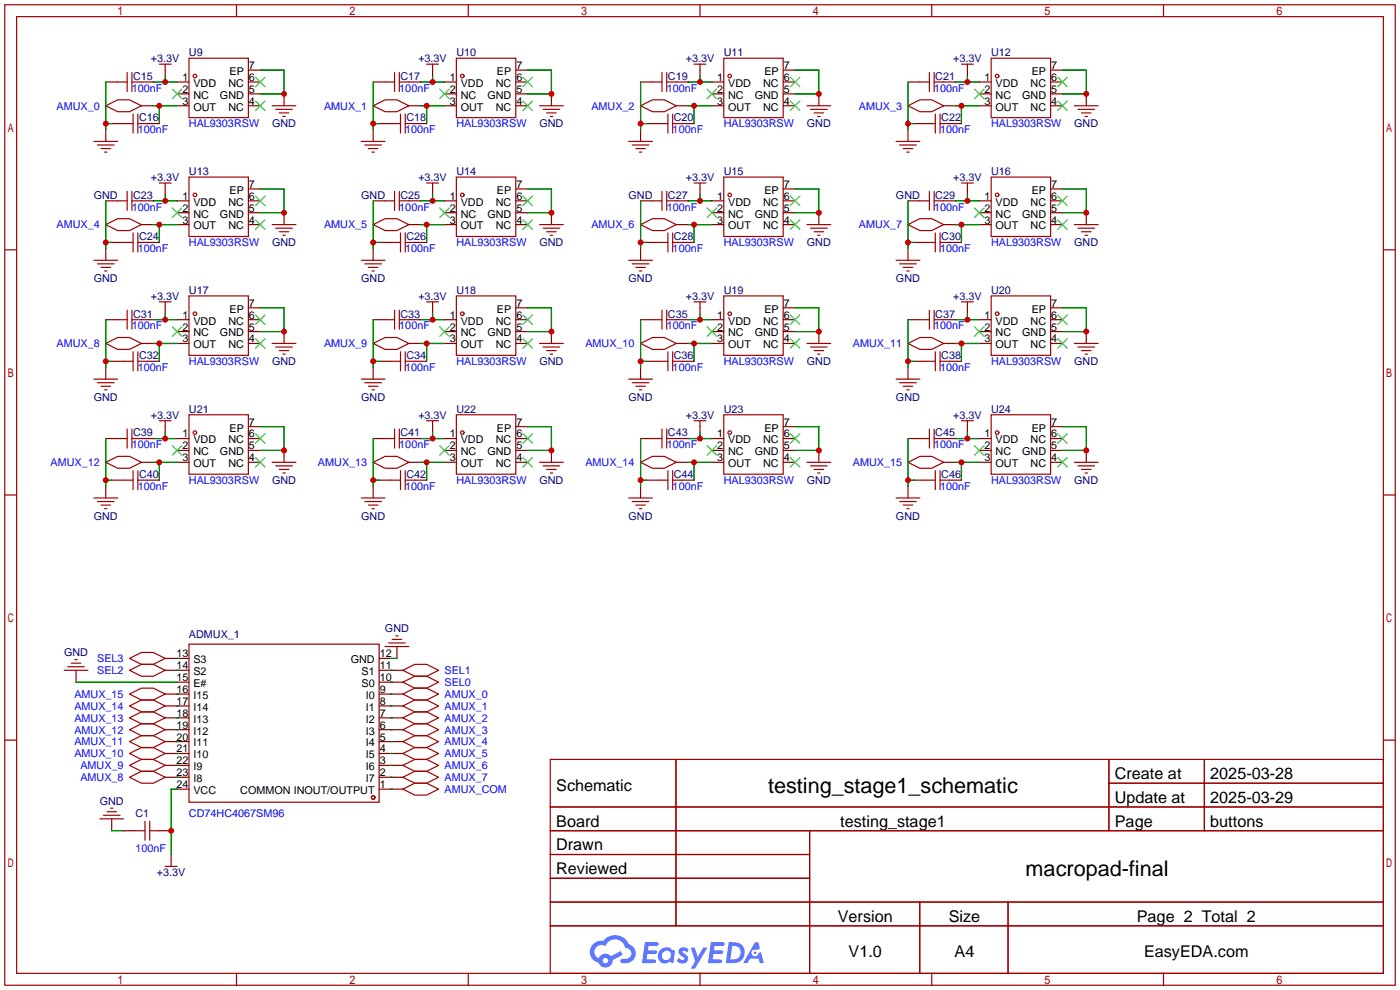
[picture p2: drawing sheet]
<svg xmlns="http://www.w3.org/2000/svg" width="299mm" height="212mm" viewBox="0 0 299 212" stroke-linecap="round" stroke-linejoin="round" font-family="sans-serif">
<g fill="none" stroke="#a10000" stroke-width=".25">
<path d="M1 1h297.2v209.6h-297.2zM3.6 3.6h292.1v204.4h-292.1zM50.5 1v2.6M100.1 1v2.6M149.6 1v2.6M199.1 1v2.6M248.7 1v2.6M1 53.4h2.6M295.7 53.4h2.5M1 105.8h2.6M295.7 105.8h2.5M1 158.2h2.6"/>
<path d="M295.7 158.2h2.5M117.6 162.3h178.1v45.7h-178.1zM117.6 172.5h178.1M117.6 177.5h178.1M144.5 162.3v35.6M173 177.5v30.5M237 162.3v15.2M237 167.4h58.7M257.4 162.3v15.2M117.6 182.6h55.4M117.6 192.8h178.1M117.6 187.7h55.4"/>
<path d="M117.6 197.9h178.1M196.6 192.8v15.2M215.4 192.8v15.2M50.5 208v2.6M100.1 208v2.6M149.6 208v2.6M199.1 208v2.6M248.7 208v2.6"/>
</g>
<g fill="#5487ff">
<path d="M145.3 202.7a1.3 1.3 0 0 1 1.9 .3l-.4 .6a.54 .54 0 0 0-.9-.2l.1 .2a1.34 1.34 0 0 1 .9 1.8 1.47 1.47 0 0 1-2.3-.1l.5-.6 .8 .5a.31 .31 0 0 0 .4-.3 .31 .31 0 0 0-.3-.4 1.12 1.12 0 0 1-.7-1.8z"/>
<path d="M147.6 202.5h.9l.6 2 1.2-2h.9l-2.7 4.6h-.9l1-1.7z"/>
<path d="M137.8 201.4h1.7a1.31 1.31 0 0 1 1.2 .2 .4 .4 0 0 1-.3 .5l-1.8 .1-.1 .9h1.6a.4 .4 0 0 1 .4 .4 .4 .4 0 0 1-.5 .4h-1.6l-.2 1.2h1.4a.46 .46 0 0 1 .5 0 .46 .46 0 0 1 .1 .5l-.4 .2h-2.6z"/>
<path d="M151.9 201.4h1.7a1.32 1.32 0 0 1 1.2 .2 .39 .39 0 0 1-.3 .5l-1.8 .1-.1 .9h1.6a.4 .4 0 0 1 .4 .4 .4 .4 0 0 1-.4 .4h-1.7l-.2 1.2h1.4a.46 .46 0 0 1 .5 0 .46 .46 0 0 1 .1 .5l-.4 .2h-2.6z"/>
<path d="M161.3 201.4h.8l.3 1.3-.6 .4a.75 .75 0 0 0-1.1 .3 .75 .75 0 0 0 .5 1 .75 .75 0 0 0 .9-.7l.5-.2 .6 2.3h-.8l-.3-.9h-1.8l-.5 .9h-1z"/>
<path d="M155.7 201.4l-.6 4.4h1.5a2.27 2.27 0 0 0 2.6-2.2 2.27 2.27 0 0 0-2.7-2.2zM156.5 202.1a1.5 1.5 0 0 1 1.8 1.6 1.5 1.5 0 0 1-1.9 1.4h-.3z"/>
<path d="M141.2 203a1.6 1.6 0 0 0-.3 2.3 1.6 1.6 0 0 0 2.3 .2l.7 .3 .3-2.4-.1-.3-.5-.1a1.58 1.58 0 0 0-2.4 0zM141.8 203.5a.98 .98 0 0 1 1.6 .4 .98 .98 0 0 1-1.1 1.3 .94 .94 0 0 1-.9-.7 .94 .94 0 0 1 .4-1z"/>
<path d="M126.8 201.8a2.37 2.37 0 0 0 1.1 4 1.54 1.54 0 0 0 1.8 1 1.54 1.54 0 0 0 1.2-1.6l2.2-1.1-.5-.8-2 1a1.57 1.57 0 0 0-2.7 .5 1.5 1.5 0 0 1-.7-2.1 1.5 1.5 0 0 1 2.2-.5 2.23 2.23 0 0 1 2.3-1.4 2.23 2.23 0 0 1 2 1.8 1.16 1.16 0 0 1 1.2 1.1 1.16 1.16 0 0 1-1.1 1.2h-.7a.47 .47 0 0 0-.5 .4 .47 .47 0 0 0 .4 .5 2.17 2.17 0 0 0 2.5-.9 2.17 2.17 0 0 0-.3-2.7l-.8-.4a3.2 3.2 0 0 0-5.5-.7l-1.1 .1zM128.8 205.3a.6 .6 0 0 1 1.2 0 .6 .6 0 0 1-1.2 0z"/>
<circle cx="161.4" cy="203.6" r=".28"/>
</g>
<g fill="none" stroke="#870000" stroke-width=".25">
<path d="M22.6 17.5h2.5M30.2 17.5h2.6M35.3 15v1.3M37.8 17.5h2.6M53.1 17.5h2.5M53.1 15h2.5M79.8 17.5h2.5M87.4 17.5h2.5M92.5 15v1.3M95 17.5h2.5M110.2 17.5h2.6M110.2 15h2.6"/>
<path d="M136.9 17.5h2.5M144.5 17.5h2.6M149.6 15v1.3M152.1 17.5h2.6M167.4 17.5h2.5M167.4 15h2.5M194.1 17.5h2.5M201.7 17.5h2.5M206.8 15v1.3M209.3 17.5h2.5M224.5 17.5h2.6M224.5 15h2.6"/>
<path d="M22.6 27.7v2.5M23.9 26.4h2.5M30.2 22.6h2.6M31.5 26.4h2.5M37.8 22.6h2.6M37.8 20.1h2.6M53.1 22.6h2.5M53.1 20.1h2.5M60.7 20.1v2.5M79.8 27.7v2.5M81 26.4h2.6M87.4 22.6h2.5"/>
<path d="M88.6 26.4h2.6M95 22.6h2.5M95 20.1h2.5M110.2 22.6h2.6M110.2 20.1h2.6M117.9 20.1v2.5M136.9 27.7v2.5M138.2 26.4h2.5M144.5 22.6h2.6M145.8 26.4h2.5M152.1 22.6h2.6M152.1 20.1h2.6"/>
<path d="M167.4 22.6h2.5M167.4 20.1h2.5M175 20.1v2.5M194.1 27.7v2.5M195.3 26.4h2.6M201.7 22.6h2.5M202.9 26.4h2.6M209.3 22.6h2.5M209.3 20.1h2.5M224.5 22.6h2.6M224.5 20.1h2.6M232.2 20.1v2.5"/>
<path d="M22.6 42.9h2.5M22.6 53.1v2.5M23.9 51.8h2.5M30.2 48h2.6M30.2 42.9h2.6M31.5 51.8h2.5M35.3 40.4v1.3M37.8 48h2.6M37.8 42.9h2.6M37.8 45.5h2.6M53.1 48h2.5M53.1 42.9h2.5"/>
<path d="M53.1 45.5h2.5M53.1 40.4h2.5M60.7 45.5v2.5M79.8 42.9h2.5M79.8 53.1v2.5M81 51.8h2.6M87.4 48h2.5M87.4 42.9h2.5M88.6 51.8h2.6M92.5 40.4v1.3M95 48h2.5M95 42.9h2.5"/>
<path d="M95 45.5h2.5M110.2 48h2.6M110.2 42.9h2.6M110.2 45.5h2.6M110.2 40.4h2.6M117.9 45.5v2.5M136.9 42.9h2.5M136.9 53.1v2.5M138.2 51.8h2.5M144.5 48h2.6M144.5 42.9h2.6M145.8 51.8h2.5"/>
<path d="M149.6 40.4v1.3M152.1 48h2.6M152.1 42.9h2.6M152.1 45.5h2.6M167.4 48h2.5M167.4 42.9h2.5M167.4 45.5h2.5M167.4 40.4h2.5M175 45.5v2.5M194.1 42.9h2.5M194.1 53.1v2.5M195.3 51.8h2.6"/>
<path d="M201.7 48h2.5M201.7 42.9h2.5M202.9 51.8h2.6M206.8 40.4v1.3M209.3 48h2.5M209.3 42.9h2.5M209.3 45.5h2.5M224.5 48h2.6M224.5 42.9h2.6M224.5 45.5h2.6M224.5 40.4h2.6M232.2 45.5v2.5"/>
<path d="M22.6 68.3h2.5M22.6 78.5v2.5M23.9 77.2h2.5M30.2 73.4h2.6M30.2 68.3h2.6M31.5 77.2h2.5M35.3 65.8v1.3M37.8 73.4h2.6M37.8 68.3h2.6M37.8 70.9h2.6M53.1 73.4h2.5M53.1 68.3h2.5"/>
<path d="M53.1 70.9h2.5M53.1 65.8h2.5M60.7 70.9v2.5M79.8 68.3h2.5M79.8 78.5v2.5M81 77.2h2.6M87.4 73.4h2.5M87.4 68.3h2.5M88.6 77.2h2.6M92.5 65.8v1.3M95 73.4h2.5M95 68.3h2.5"/>
<path d="M95 70.9h2.5M110.2 73.4h2.6M110.2 68.3h2.6M110.2 70.9h2.6M110.2 65.8h2.6M117.9 70.9v2.5M136.9 68.3h2.5M136.9 78.5v2.5M138.2 77.2h2.5M144.5 73.4h2.6M144.5 68.3h2.6M145.8 77.2h2.5"/>
<path d="M149.6 65.8v1.3M152.1 73.4h2.6M152.1 68.3h2.6M152.1 70.9h2.6M167.4 73.4h2.5M167.4 68.3h2.5M167.4 70.9h2.5M167.4 65.8h2.5M175 70.9v2.5M194.1 68.3h2.5M194.1 78.5v2.5M195.3 77.2h2.6"/>
<path d="M201.7 73.4h2.5M201.7 68.3h2.5M202.9 77.2h2.6M206.8 65.8v1.3M209.3 73.4h2.5M209.3 68.3h2.5M209.3 70.9h2.5M224.5 73.4h2.6M224.5 68.3h2.6M224.5 70.9h2.6M224.5 65.8h2.6M232.2 70.9v2.5"/>
<path d="M22.6 93.7h2.5M30.2 98.8h2.6M30.2 93.7h2.6M35.3 91.2v1.3M37.8 98.8h2.6M37.8 93.7h2.6M37.8 96.3h2.6M53.1 98.8h2.5M53.1 93.7h2.5M53.1 96.3h2.5M53.1 91.2h2.5M60.7 96.3v2.5"/>
<path d="M79.8 93.7h2.5M87.4 98.8h2.5M87.4 93.7h2.5M92.5 91.2v1.3M95 98.8h2.5M95 93.7h2.5M95 96.3h2.5M110.2 98.8h2.6M110.2 93.7h2.6M110.2 96.3h2.6M110.2 91.2h2.6M117.9 96.3v2.5"/>
<path d="M136.9 93.7h2.5M144.5 98.8h2.6M144.5 93.7h2.6M149.6 91.2v1.3M152.1 98.8h2.6M152.1 93.7h2.6M152.1 96.3h2.6M167.4 98.8h2.5M167.4 93.7h2.5M167.4 96.3h2.5M167.4 91.2h2.5M175 96.3v2.5"/>
<path d="M194.1 93.7h2.5M201.7 98.8h2.5M201.7 93.7h2.5M206.8 91.2v1.3M209.3 98.8h2.5M209.3 93.7h2.5M209.3 96.3h2.5M224.5 98.8h2.6M224.5 93.7h2.6M224.5 96.3h2.6M224.5 91.2h2.6M232.2 96.3v2.5"/>
<path d="M22.6 103.9v2.5M23.9 102.6h2.5M31.5 102.6h2.5M79.8 103.9v2.5M81 102.6h2.6M88.6 102.6h2.6M136.9 103.9v2.5M138.2 102.6h2.5M145.8 102.6h2.5M194.1 103.9v2.5M195.3 102.6h2.6M202.9 102.6h2.6"/>
<path d="M84.8 138.2v2.5M16.3 143.3v2.5M35.3 158.5h5.1M35.3 156h5.1M35.3 153.4h5.1M35.3 150.9h5.1M35.3 148.3h5.1M35.3 143.3h5.1M35.3 140.7h5.1M37.8 145.8h2.6M81 158.5h5.1M81 156h5.1"/>
<path d="M81 153.4h5.1M81 150.9h5.1M81 148.3h5.1M81 145.8h5.1M81 143.3h5.1M81 140.7h2.6M23.9 175v2.5M26.4 177.5h2.6M34 177.5h2.6M35.3 166.1h5.1M35.3 163.6h5.1M35.3 161h5.1"/>
<path d="M37.8 168.7h2.6M81 168.7h5.1M81 166.1h5.1M81 163.6h5.1M81 161h5.1M36.6 182.6v1.3"/>
</g>
<g fill="none" stroke="#a10000" stroke-width=".25">
<path d="M25.1 17.5h2.1M27.2 15.5v4.1M28.2 17.5h2M28.2 15.5v4.1M34 13.7h2.6M35.3 13.7v1.3M40.4 12.4h12.7v12.7h-12.7zM82.3 17.5h2M84.3 15.5v4.1M85.3 17.5h2.1M85.3 15.5v4.1M91.2 13.7h2.5"/>
<path d="M92.5 13.7v1.3M97.5 12.4h12.7v12.7h-12.7zM139.4 17.5h2.1M141.5 15.5v4.1M142.5 17.5h2M142.5 15.5v4.1M148.3 13.7h2.6M149.6 13.7v1.3M154.7 12.4h12.7v12.7h-12.7zM196.6 17.5h2M198.6 15.5v4.1M199.6 17.5h2.1"/>
<path d="M199.6 15.5v4.1M205.5 13.7h2.5M206.8 13.7v1.3M211.8 12.4h12.7v12.7h-12.7zM20.1 30.2h5M20.8 31h3.6M21.6 31.8h2M22.4 32.5h.5M22.6 22.6l2.5-1.3h2.6l2.5 1.3-2.5 1.3h-2.6zM26.4 26.4h2M28.4 24.4v4M29.5 26.4h2"/>
<path d="M29.5 24.4v4M34 39.1h2.6M35.3 39.1v1.3M40.4 37.8h12.7v12.7h-12.7zM58.2 22.6h5M58.9 23.4h3.6M59.7 24.1h2M60.5 24.9h.5M77.2 30.2h5.1M78 31h3.5M78.7 31.8h2.1M79.5 32.5h.5"/>
<path d="M79.8 22.6l2.5-1.3h2.5l2.6 1.3-2.6 1.3h-2.5zM83.6 26.4h2M85.6 24.4v4M86.6 26.4h2M86.6 24.4v4M91.2 39.1h2.5M92.5 39.1v1.3M97.5 37.8h12.7v12.7h-12.7zM115.3 22.6h5.1M116.1 23.4h3.5M116.8 24.1h2.1M117.6 24.9h.5"/>
<path d="M134.4 30.2h5M135.1 31h3.6M135.9 31.8h2M136.7 32.5h.5M136.9 22.6l2.5-1.3h2.6l2.5 1.3-2.5 1.3h-2.6zM140.7 26.4h2M142.7 24.4v4M143.8 26.4h2M143.8 24.4v4M148.3 39.1h2.6M149.6 39.1v1.3M154.7 37.8h12.7v12.7h-12.7z"/>
<path d="M172.5 22.6h5M173.2 23.4h3.6M174 24.1h2M174.8 24.9h.5M191.5 30.2h5.1M192.3 31h3.5M193 31.8h2.1M193.8 32.5h.5M194.1 22.6l2.5-1.3h2.5l2.6 1.3-2.6 1.3h-2.5zM197.9 26.4h2M199.9 24.4v4M200.9 26.4h2"/>
<path d="M200.9 24.4v4M205.5 39.1h2.5M206.8 39.1v1.3M211.8 37.8h12.7v12.7h-12.7zM229.6 22.6h5.1M230.4 23.4h3.5M231.1 24.1h2.1M231.9 24.9h.5M20.1 55.6h5M20.8 56.4h3.6M21.6 57.2h2M22.4 57.9h.5"/>
<path d="M22.6 48l2.5-1.3h2.6l2.5 1.3-2.5 1.3h-2.6zM25.1 42.9h2.1M26.4 51.8h2M27.2 40.9v4.1M28.2 40.9v4.1M28.2 42.9h2M28.4 49.8v4M29.5 49.8v4M29.5 51.8h2M58.2 48h5M58.9 48.8h3.6M59.7 49.5h2"/>
<path d="M60.5 50.3h.5M77.2 55.6h5.1M78 56.4h3.5M78.7 57.2h2.1M79.5 57.9h.5M79.8 48l2.5-1.3h2.5l2.6 1.3-2.6 1.3h-2.5zM82.3 42.9h2M83.6 51.8h2M84.3 40.9v4.1M85.3 40.9v4.1M85.3 42.9h2.1M85.6 49.8v4"/>
<path d="M86.6 49.8v4M86.6 51.8h2M115.3 48h5.1M116.1 48.8h3.5M116.8 49.5h2.1M117.6 50.3h.5M134.4 55.6h5M135.1 56.4h3.6M135.9 57.2h2M136.7 57.9h.5M136.9 48l2.5-1.3h2.6l2.5 1.3-2.5 1.3h-2.6zM139.4 42.9h2.1"/>
<path d="M140.7 51.8h2M141.5 40.9v4.1M142.5 40.9v4.1M142.5 42.9h2M142.7 49.8v4M143.8 49.8v4M143.8 51.8h2M172.5 48h5M173.2 48.8h3.6M174 49.5h2M174.8 50.3h.5M191.5 55.6h5.1"/>
<path d="M192.3 56.4h3.5M193 57.2h2.1M193.8 57.9h.5M194.1 48l2.5-1.3h2.5l2.6 1.3-2.6 1.3h-2.5zM196.6 42.9h2M197.9 51.8h2M198.6 40.9v4.1M199.6 40.9v4.1M199.6 42.9h2.1M199.9 49.8v4M200.9 49.8v4M200.9 51.8h2"/>
<path d="M229.6 48h5.1M230.4 48.8h3.5M231.1 49.5h2.1M231.9 50.3h.5M22.6 73.4l2.5-1.3h2.6l2.5 1.3-2.5 1.3h-2.6zM25.1 68.3h2.1M26.4 77.2h2M27.2 66.3v4.1M28.2 66.3v4.1M28.2 68.3h2M28.4 75.2v4M29.5 75.2v4"/>
<path d="M29.5 77.2h2M34 64.5h2.6M35.3 64.5v1.3M40.4 63.2h12.7v12.7h-12.7zM58.2 73.4h5M58.9 74.2h3.6M59.7 74.9h2M60.5 75.7h.5M79.8 73.4l2.5-1.3h2.5l2.6 1.3-2.6 1.3h-2.5zM82.3 68.3h2M83.6 77.2h2M84.3 66.3v4.1"/>
<path d="M85.3 66.3v4.1M85.3 68.3h2.1M85.6 75.2v4M86.6 75.2v4M86.6 77.2h2M91.2 64.5h2.5M92.5 64.5v1.3M97.5 63.2h12.7v12.7h-12.7zM115.3 73.4h5.1M116.1 74.2h3.5M116.8 74.9h2.1M117.6 75.7h.5"/>
<path d="M136.9 73.4l2.5-1.3h2.6l2.5 1.3-2.5 1.3h-2.6zM139.4 68.3h2.1M140.7 77.2h2M141.5 66.3v4.1M142.5 66.3v4.1M142.5 68.3h2M142.7 75.2v4M143.8 75.2v4M143.8 77.2h2M148.3 64.5h2.6M149.6 64.5v1.3M154.7 63.2h12.7v12.7h-12.7z"/>
<path d="M172.5 73.4h5M173.2 74.2h3.6M174 74.9h2M174.8 75.7h.5M194.1 73.4l2.5-1.3h2.5l2.6 1.3-2.6 1.3h-2.5zM196.6 68.3h2M197.9 77.2h2M198.6 66.3v4.1M199.6 66.3v4.1M199.6 68.3h2.1M199.9 75.2v4M200.9 75.2v4"/>
<path d="M200.9 77.2h2M205.5 64.5h2.5M206.8 64.5v1.3M211.8 63.2h12.7v12.7h-12.7zM229.6 73.4h5.1M230.4 74.2h3.5M231.1 74.9h2.1M231.9 75.7h.5M20.1 81h5M20.8 81.8h3.6M21.6 82.5h2M22.4 83.3h.5"/>
<path d="M22.6 98.8l2.5-1.3h2.6l2.5 1.3-2.5 1.3h-2.6zM25.1 93.7h2.1M27.2 91.7v4.1M28.2 91.7v4.1M28.2 93.7h2M34 89.9h2.6M35.3 89.9v1.3M40.4 88.6h12.7v12.7h-12.7zM58.2 98.8h5M58.9 99.6h3.6M77.2 81h5.1M78 81.8h3.5"/>
<path d="M78.7 82.5h2.1M79.5 83.3h.5M79.8 98.8l2.5-1.3h2.5l2.6 1.3-2.6 1.3h-2.5zM82.3 93.7h2M84.3 91.7v4.1M85.3 91.7v4.1M85.3 93.7h2.1M91.2 89.9h2.5M92.5 89.9v1.3M97.5 88.6h12.7v12.7h-12.7zM115.3 98.8h5.1M116.1 99.6h3.5"/>
<path d="M134.4 81h5M135.1 81.8h3.6M135.9 82.5h2M136.7 83.3h.5M136.9 98.8l2.5-1.3h2.6l2.5 1.3-2.5 1.3h-2.6zM139.4 93.7h2.1M141.5 91.7v4.1M142.5 91.7v4.1M142.5 93.7h2M148.3 89.9h2.6M149.6 89.9v1.3M154.7 88.6h12.7v12.7h-12.7z"/>
<path d="M172.5 98.8h5M173.2 99.6h3.6M191.5 81h5.1M192.3 81.8h3.5M193 82.5h2.1M193.8 83.3h.5M194.1 98.8l2.5-1.3h2.5l2.6 1.3-2.6 1.3h-2.5zM196.6 93.7h2M198.6 91.7v4.1M199.6 91.7v4.1M199.6 93.7h2.1M205.5 89.9h2.5"/>
<path d="M206.8 89.9v1.3M211.8 88.6h12.7v12.7h-12.7zM229.6 98.8h5.1M230.4 99.6h3.5M20.1 106.4h5M20.8 107.2h3.6M21.6 107.9h2M22.4 108.7h.5M26.4 102.6h2M28.4 100.6v4M29.5 100.6v4M29.5 102.6h2"/>
<path d="M59.7 100.3h2M60.5 101.1h.5M77.2 106.4h5.1M78 107.2h3.5M78.7 107.9h2.1M79.5 108.7h.5M83.6 102.6h2M85.6 100.6v4M86.6 100.6v4M86.6 102.6h2M116.8 100.3h2.1M117.6 101.1h.5"/>
<path d="M134.4 106.4h5M135.1 107.2h3.6M135.9 107.9h2M136.7 108.7h.5M140.7 102.6h2M142.7 100.6v4M143.8 100.6v4M143.8 102.6h2M174 100.3h2M174.8 101.1h.5M191.5 106.4h5.1M192.3 107.2h3.5"/>
<path d="M193 107.9h2.1M193.8 108.7h.5M197.9 102.6h2M199.9 100.6v4M200.9 100.6v4M200.9 102.6h2M231.1 100.3h2.1M231.9 101.1h.5M40.4 137.7h40.6v33.8h-40.6zM82.3 138.2h5.1M83.1 137.4h3.5M83.8 136.7h2.1"/>
<path d="M84.6 135.9h.5M13.7 143.3h5.1M14.5 142.5h3.5M15.2 141.7h2.1M16 141h.5M27.7 158.5l2.5-1.3h2.6l2.5 1.3-2.5 1.3h-2.6zM27.7 156l2.5-1.3h2.6l2.5 1.3-2.5 1.2h-2.6zM27.7 153.4l2.5-1.3h2.6l2.5 1.3-2.5 1.3h-2.6zM27.7 150.9l2.5-1.3h2.6l2.5 1.3-2.5 1.2h-2.6zM27.7 148.3l2.5-1.2h2.6l2.5 1.2-2.5 1.3h-2.6zM27.7 143.3l2.5-1.3h2.6l2.5 1.3-2.5 1.2h-2.6zM27.7 140.7l2.5-1.3h2.6l2.5 1.3-2.5 1.3h-2.6z"/>
<path d="M86.1 148.3l2.5-1.2h2.6l2.5 1.2-2.5 1.3h-2.6zM86.1 150.9l2.5-1.3h2.6l2.5 1.3-2.5 1.2h-2.6zM86.1 153.4l2.5-1.3h2.6l2.5 1.3-2.5 1.3h-2.6zM86.1 156l2.5-1.3h2.6l2.5 1.3-2.5 1.2h-2.6zM86.1 158.5l2.5-1.3h2.6l2.5 1.3-2.5 1.3h-2.6zM86.1 145.8l2.5-1.3h2.6l2.5 1.3-2.5 1.3h-2.6zM86.1 143.3l2.5-1.3h2.6l2.5 1.3-2.5 1.2h-2.6zM21.3 175h5.1M22.1 174.2h3.6M22.9 173.5h2M23.6 172.7h.5M27.7 166.1l2.5-1.3h2.6l2.5 1.3-2.5 1.3h-2.6z"/>
<path d="M27.7 163.6l2.5-1.3h2.6l2.5 1.3-2.5 1.2h-2.6zM27.7 161l2.5-1.2h2.6l2.5 1.2-2.5 1.3h-2.6zM29 177.5h2M31 175.5v4.1M32 175.5v4.1M32 177.5h2M86.1 161l2.5-1.2h2.6l2.5 1.2-2.5 1.3h-2.6zM86.1 163.6l2.5-1.3h2.6l2.5 1.3-2.5 1.2h-2.6zM86.1 166.1l2.5-1.3h2.6l2.5 1.3-2.5 1.3h-2.6zM86.1 168.7l2.5-1.3h2.6l2.5 1.3-2.5 1.2h-2.6zM35.3 185.2h2.5M36.6 183.9v1.3"/>
<circle cx="41.7" cy="16.3" r=".38"/>
<circle cx="98.8" cy="16.3" r=".38"/>
<circle cx="156" cy="16.3" r=".38"/>
<circle cx="213.1" cy="16.3" r=".38"/>
<circle cx="41.7" cy="41.7" r=".38"/>
<circle cx="98.8" cy="41.7" r=".38"/>
<circle cx="156" cy="41.7" r=".38"/>
<circle cx="213.1" cy="41.7" r=".38"/>
<circle cx="41.7" cy="67.1" r=".38"/>
<circle cx="98.8" cy="67.1" r=".38"/>
<circle cx="156" cy="67.1" r=".38"/>
<circle cx="213.1" cy="67.1" r=".38"/>
<circle cx="41.7" cy="92.5" r=".38"/>
<circle cx="98.8" cy="92.5" r=".38"/>
<circle cx="156" cy="92.5" r=".38"/>
<circle cx="213.1" cy="92.5" r=".38"/>
<circle cx="79.8" cy="170.4" r=".38"/>
</g>
<g fill="none" stroke="#008700" stroke-width=".25">
<path d="M22.6 17.5v10.2M32.8 17.5h5M35.3 16.3v1.2M55.6 15h5.1v5.1h-5.1M79.8 17.5v10.2M89.9 17.5h5.1M92.5 16.3v1.2M112.8 15h5.1v5.1h-5.1M136.9 17.5v10.2M147.1 17.5h5M149.6 16.3v1.2M169.9 15h5.1v5.1h-5.1"/>
<path d="M194.1 17.5v10.2M204.2 17.5h5.1M206.8 16.3v1.2M227.1 15h5.1v5.1h-5.1M22.6 26.4h1.3M32.8 22.6h5M34 22.6v3.8M79.8 26.4h1.2M89.9 22.6h5.1M91.2 22.6v3.8M136.9 26.4h1.3M147.1 22.6h5"/>
<path d="M148.3 22.6v3.8M194.1 26.4h1.2M204.2 22.6h5.1M205.5 22.6v3.8M22.6 42.9v10.2M22.6 51.8h1.3M32.8 42.9h5M32.8 48h5M34 48v3.8M35.3 41.7v1.2M55.6 40.4h5.1v5.1h-5.1M79.8 42.9v10.2"/>
<path d="M79.8 51.8h1.2M89.9 42.9h5.1M89.9 48h5.1M91.2 48v3.8M92.5 41.7v1.2M112.8 40.4h5.1v5.1h-5.1M136.9 42.9v10.2M136.9 51.8h1.3M147.1 42.9h5M147.1 48h5M148.3 48v3.8M149.6 41.7v1.2"/>
<path d="M169.9 40.4h5.1v5.1h-5.1M194.1 42.9v10.2M194.1 51.8h1.2M204.2 42.9h5.1M204.2 48h5.1M205.5 48v3.8M206.8 41.7v1.2M227.1 40.4h5.1v5.1h-5.1M22.6 68.3v10.2M22.6 77.2h1.3M32.8 68.3h5M32.8 73.4h5"/>
<path d="M34 73.4v3.8M35.3 67.1v1.2M55.6 65.8h5.1v5.1h-5.1M79.8 68.3v10.2M79.8 77.2h1.2M89.9 68.3h5.1M89.9 73.4h5.1M91.2 73.4v3.8M92.5 67.1v1.2M112.8 65.8h5.1v5.1h-5.1M136.9 68.3v10.2M136.9 77.2h1.3"/>
<path d="M147.1 68.3h5M147.1 73.4h5M148.3 73.4v3.8M149.6 67.1v1.2M169.9 65.8h5.1v5.1h-5.1M194.1 68.3v10.2M194.1 77.2h1.2M204.2 68.3h5.1M204.2 73.4h5.1M205.5 73.4v3.8M206.8 67.1v1.2M227.1 65.8h5.1v5.1h-5.1"/>
<path d="M22.6 93.7v10.2M32.8 93.7h5M32.8 98.8h5M34 98.8v3.8M35.3 92.5v1.2M55.6 91.2h5.1v5.1h-5.1M79.8 93.7v10.2M89.9 93.7h5.1M89.9 98.8h5.1M91.2 98.8v3.8M92.5 92.5v1.2M112.8 91.2h5.1v5.1h-5.1"/>
<path d="M136.9 93.7v10.2M147.1 93.7h5M147.1 98.8h5M148.3 98.8v3.8M149.6 92.5v1.2M169.9 91.2h5.1v5.1h-5.1M194.1 93.7v10.2M204.2 93.7h5.1M204.2 98.8h5.1M205.5 98.8v3.8M206.8 92.5v1.2M227.1 91.2h5.1v5.1h-5.1"/>
<path d="M22.6 102.6h1.3M79.8 102.6h1.2M136.9 102.6h1.3M194.1 102.6h1.2M16.3 145.8h21.5M37.8 158.5h.1M37.8 156h.1M37.8 153.4h.1M37.8 150.9h.1M37.8 148.3h.1M37.8 143.3h.1M37.8 140.7h.1"/>
<path d="M83.6 148.3h.1M83.6 150.9h.1M83.6 153.4h.1M83.6 156h.1M83.6 158.5h.1M83.6 145.8h.1M83.6 143.3h.1M83.6 140.7h1.2M23.9 177.5h2.5M37.8 166.1h.1M37.8 163.6h.1M37.8 161h.1"/>
<path d="M37.8 168.7h-1.2v13.9M83.6 161h.1M83.6 163.6h.1M83.6 166.1h.1M83.6 168.7h.1"/>
</g>
<g fill="none" stroke="#3c3" stroke-width=".25">
<path d="M36.8 19.1l2.1 2M38.9 19.1l-2.1 2M54.6 16.5l2 2M56.6 16.5l-2 2M94 19.1l2 2M96 19.1l-2 2M111.8 16.5l2 2M113.8 16.5l-2 2M151.1 19.1l2.1 2M153.2 19.1l-2.1 2M168.9 16.5l2 2M170.9 16.5l-2 2"/>
<path d="M208.3 19.1l2 2M210.3 19.1l-2 2M226.1 16.5l2 2M228.1 16.5l-2 2M54.6 21.6l2 2M56.6 21.6l-2 2M111.8 21.6l2 2M113.8 21.6l-2 2M168.9 21.6l2 2M170.9 21.6l-2 2M226.1 21.6l2 2M228.1 21.6l-2 2"/>
<path d="M36.8 44.4l2.1 2.1M38.9 44.4l-2.1 2.1M54.6 47l2 2M54.6 41.9l2 2M56.6 47l-2 2M56.6 41.9l-2 2M94 44.4l2 2.1M96 44.4l-2 2.1M111.8 47l2 2M111.8 41.9l2 2M113.8 47l-2 2M113.8 41.9l-2 2"/>
<path d="M151.1 44.4l2.1 2.1M153.2 44.4l-2.1 2.1M168.9 47l2 2M168.9 41.9l2 2M170.9 47l-2 2M170.9 41.9l-2 2M208.3 44.4l2 2.1M210.3 44.4l-2 2.1M226.1 47l2 2M226.1 41.9l2 2M228.1 47l-2 2M228.1 41.9l-2 2"/>
<path d="M36.8 69.8l2.1 2.1M38.9 69.8l-2.1 2.1M54.6 72.4l2 2M54.6 67.3l2 2M56.6 72.4l-2 2M56.6 67.3l-2 2M94 69.8l2 2.1M96 69.8l-2 2.1M111.8 72.4l2 2M111.8 67.3l2 2M113.8 72.4l-2 2M113.8 67.3l-2 2"/>
<path d="M151.1 69.8l2.1 2.1M153.2 69.8l-2.1 2.1M168.9 72.4l2 2M168.9 67.3l2 2M170.9 72.4l-2 2M170.9 67.3l-2 2M208.3 69.8l2 2.1M210.3 69.8l-2 2.1M226.1 72.4l2 2M226.1 67.3l2 2M228.1 72.4l-2 2M228.1 67.3l-2 2"/>
<path d="M36.8 95.2l2.1 2.1M38.9 95.2l-2.1 2.1M54.6 97.8l2 2M54.6 92.7l2 2M56.6 97.8l-2 2M56.6 92.7l-2 2M94 95.2l2 2.1M96 95.2l-2 2.1M111.8 97.8l2 2M111.8 92.7l2 2M113.8 97.8l-2 2M113.8 92.7l-2 2"/>
<path d="M151.1 95.2l2.1 2.1M153.2 95.2l-2.1 2.1M168.9 97.8l2 2M168.9 92.7l2 2M170.9 97.8l-2 2M170.9 92.7l-2 2M208.3 95.2l2 2.1M210.3 95.2l-2 2.1M226.1 97.8l2 2M226.1 92.7l2 2M228.1 97.8l-2 2M228.1 92.7l-2 2"/>
</g>
<g fill="#c00">
<circle cx="35.3" cy="17.5" r=".63"/>
<circle cx="92.5" cy="17.5" r=".63"/>
<circle cx="149.6" cy="17.5" r=".63"/>
<circle cx="206.8" cy="17.5" r=".63"/>
<circle cx="35.3" cy="42.9" r=".63"/>
<circle cx="92.5" cy="42.9" r=".63"/>
<circle cx="149.6" cy="42.9" r=".63"/>
<circle cx="206.8" cy="42.9" r=".63"/>
<circle cx="35.3" cy="68.3" r=".63"/>
<circle cx="92.5" cy="68.3" r=".63"/>
<circle cx="149.6" cy="68.3" r=".63"/>
<circle cx="206.8" cy="68.3" r=".63"/>
<circle cx="35.3" cy="93.7" r=".63"/>
<circle cx="92.5" cy="93.7" r=".63"/>
<circle cx="149.6" cy="93.7" r=".63"/>
<circle cx="206.8" cy="93.7" r=".63"/>
<circle cx="36.6" cy="177.5" r=".63"/>
<circle cx="60.7" cy="20.1" r=".63"/>
<circle cx="60.7" cy="45.5" r=".63"/>
<circle cx="60.7" cy="70.9" r=".63"/>
<circle cx="60.7" cy="96.3" r=".63"/>
<circle cx="117.9" cy="20.1" r=".63"/>
<circle cx="117.9" cy="45.5" r=".63"/>
<circle cx="117.9" cy="70.9" r=".63"/>
<circle cx="117.9" cy="96.3" r=".63"/>
<circle cx="175" cy="20.1" r=".63"/>
<circle cx="175" cy="45.5" r=".63"/>
<circle cx="175" cy="70.9" r=".63"/>
<circle cx="175" cy="96.3" r=".63"/>
<circle cx="232.2" cy="20.1" r=".63"/>
<circle cx="232.2" cy="45.5" r=".63"/>
<circle cx="232.2" cy="70.9" r=".63"/>
<circle cx="232.2" cy="96.3" r=".63"/>
<circle cx="34" cy="22.6" r=".63"/>
<circle cx="34" cy="48" r=".63"/>
<circle cx="34" cy="73.4" r=".63"/>
<circle cx="34" cy="98.8" r=".63"/>
<circle cx="91.2" cy="22.6" r=".63"/>
<circle cx="91.2" cy="48" r=".63"/>
<circle cx="91.2" cy="73.4" r=".63"/>
<circle cx="91.2" cy="98.8" r=".63"/>
<circle cx="148.3" cy="22.6" r=".63"/>
<circle cx="148.3" cy="48" r=".63"/>
<circle cx="148.3" cy="73.4" r=".63"/>
<circle cx="148.3" cy="98.8" r=".63"/>
<circle cx="205.5" cy="22.6" r=".63"/>
<circle cx="205.5" cy="48" r=".63"/>
<circle cx="205.5" cy="73.4" r=".63"/>
<circle cx="205.5" cy="98.8" r=".63"/>
<circle cx="22.6" cy="26.4" r=".63"/>
<circle cx="79.8" cy="26.4" r=".63"/>
<circle cx="136.9" cy="26.4" r=".63"/>
<circle cx="194.1" cy="26.4" r=".63"/>
<circle cx="22.6" cy="51.8" r=".63"/>
<circle cx="79.8" cy="51.8" r=".63"/>
<circle cx="136.9" cy="51.8" r=".63"/>
<circle cx="194.1" cy="51.8" r=".63"/>
<circle cx="22.6" cy="77.2" r=".63"/>
<circle cx="79.8" cy="77.2" r=".63"/>
<circle cx="136.9" cy="77.2" r=".63"/>
<circle cx="194.1" cy="77.2" r=".63"/>
<circle cx="22.6" cy="102.6" r=".63"/>
<circle cx="79.8" cy="102.6" r=".63"/>
<circle cx="136.9" cy="102.6" r=".63"/>
<circle cx="194.1" cy="102.6" r=".63"/>
</g>
<g font-size="4.6">
<text x="164.2" y="169.4">testing_stage1_schematic</text>
<text x="219.2" y="187.2">macropad-final</text>
</g>
<g font-size="3.5">
<text x="238.3" y="166.5">Create at</text>
<text x="258.7" y="166.5">2025-03-28</text>
<text x="118.9" y="169.1">Schematic</text>
<text x="238.3" y="171.6">Update at</text>
<text x="258.7" y="171.6">2025-03-29</text>
<text x="118.9" y="176.7">Board</text>
<text x="179.6" y="176.7">testing_stage1</text>
<text x="238.3" y="176.7">Page</text>
<text x="258.7" y="176.7">buttons</text>
<text x="118.9" y="181.8">Drawn</text>
<text x="118.9" y="186.8">Reviewed</text>
<text x="179.1" y="197">Version</text>
<text x="202.8" y="197">Size</text>
<text x="243" y="197">Page 2 Total 2</text>
<text x="181.4" y="204.6">V1.0</text>
<text x="204" y="204.6">A4</text>
<text x="244.5" y="204.6">EasyEDA.com</text>
</g>
<g font-size="2.3" fill="#000080">
<text x="40.4" y="12">U9</text>
<text x="97.5" y="12">U10</text>
<text x="154.7" y="12">U11</text>
<text x="211.8" y="12">U12</text>
<text x="28.4" y="17.1">C15</text>
<text x="32.3" y="13.3">+3.3V</text>
<text x="85.6" y="17.1">C17</text>
<text x="89.4" y="13.3">+3.3V</text>
<text x="142.7" y="17.1">C19</text>
<text x="146.6" y="13.3">+3.3V</text>
<text x="199.9" y="17.1">C21</text>
<text x="203.7" y="13.3">+3.3V</text>
<text x="29.7" y="26">C16</text>
<text x="58.1" y="27.2">GND</text>
<text x="86.9" y="26">C18</text>
<text x="115.3" y="27.2">GND</text>
<text x="144" y="26">C20</text>
<text x="172.4" y="27.2">GND</text>
<text x="201.2" y="26">C22</text>
<text x="229.6" y="27.2">GND</text>
<text x="32.3" y="38.7">+3.3V</text>
<text x="40.4" y="37.4">U13</text>
<text x="89.4" y="38.7">+3.3V</text>
<text x="97.5" y="37.4">U14</text>
<text x="146.6" y="38.7">+3.3V</text>
<text x="154.7" y="37.4">U15</text>
<text x="203.7" y="38.7">+3.3V</text>
<text x="211.8" y="37.4">U16</text>
<text x="20" y="42.5">GND</text>
<text x="28.4" y="42.5">C23</text>
<text x="77.2" y="42.5">GND</text>
<text x="85.6" y="42.5">C25</text>
<text x="134.3" y="42.5">GND</text>
<text x="142.7" y="42.5">C27</text>
<text x="191.5" y="42.5">GND</text>
<text x="199.9" y="42.5">C29</text>
<text x="29.7" y="51.4">C24</text>
<text x="58.1" y="52.6">GND</text>
<text x="86.9" y="51.4">C26</text>
<text x="115.3" y="52.6">GND</text>
<text x="144" y="51.4">C28</text>
<text x="172.4" y="52.6">GND</text>
<text x="201.2" y="51.4">C30</text>
<text x="229.6" y="52.6">GND</text>
<text x="20" y="60.2">GND</text>
<text x="32.3" y="64.1">+3.3V</text>
<text x="40.4" y="62.8">U17</text>
<text x="77.2" y="60.2">GND</text>
<text x="89.4" y="64.1">+3.3V</text>
<text x="97.5" y="62.8">U18</text>
<text x="134.3" y="60.2">GND</text>
<text x="146.6" y="64.1">+3.3V</text>
<text x="154.7" y="62.8">U19</text>
<text x="191.5" y="60.2">GND</text>
<text x="203.7" y="64.1">+3.3V</text>
<text x="211.8" y="62.8">U20</text>
<text x="28.4" y="67.9">C31</text>
<text x="85.6" y="67.9">C33</text>
<text x="142.7" y="67.9">C35</text>
<text x="199.9" y="67.9">C37</text>
<text x="29.7" y="76.8">C32</text>
<text x="86.9" y="76.8">C34</text>
<text x="144" y="76.8">C36</text>
<text x="201.2" y="76.8">C38</text>
<text x="58.1" y="78">GND</text>
<text x="115.3" y="78">GND</text>
<text x="172.4" y="78">GND</text>
<text x="229.6" y="78">GND</text>
<text x="20" y="85.6">GND</text>
<text x="32.3" y="89.5">+3.3V</text>
<text x="40.4" y="88.2">U21</text>
<text x="77.2" y="85.6">GND</text>
<text x="89.4" y="89.5">+3.3V</text>
<text x="97.5" y="88.2">U22</text>
<text x="134.3" y="85.6">GND</text>
<text x="146.6" y="89.5">+3.3V</text>
<text x="154.7" y="88.2">U23</text>
<text x="191.5" y="85.6">GND</text>
<text x="203.7" y="89.5">+3.3V</text>
<text x="211.8" y="88.2">U24</text>
<text x="28.4" y="93.3">C39</text>
<text x="85.6" y="93.3">C41</text>
<text x="142.7" y="93.3">C43</text>
<text x="199.9" y="93.3">C45</text>
<text x="29.7" y="102.2">C40</text>
<text x="58.1" y="103.4">GND</text>
<text x="86.9" y="102.2">C42</text>
<text x="115.3" y="103.4">GND</text>
<text x="144" y="102.2">C44</text>
<text x="172.4" y="103.4">GND</text>
<text x="201.2" y="102.2">C46</text>
<text x="229.6" y="103.4">GND</text>
<text x="20" y="111">GND</text>
<text x="77.2" y="111">GND</text>
<text x="134.3" y="111">GND</text>
<text x="191.5" y="111">GND</text>
<text x="40.4" y="136.4">ADMUX_1</text>
<text x="82.3" y="135.2">GND</text>
<text x="13.7" y="140.3">GND</text>
<text x="21.3" y="172">GND</text>
<text x="29" y="174.5">C1</text>
<text x="33.5" y="187.2">+3.3V</text>
</g>
<g font-size="2.3">
<text x="39" y="17.3">1</text>
<text x="49.1" y="16">EP</text>
<text x="53.2" y="17.3">6</text>
<text x="53.2" y="14.8">7</text>
<text x="96.1" y="17.3">1</text>
<text x="106.2" y="16">EP</text>
<text x="110.4" y="17.3">6</text>
<text x="110.4" y="14.8">7</text>
<text x="153.3" y="17.3">1</text>
<text x="163.4" y="16">EP</text>
<text x="167.5" y="17.3">6</text>
<text x="167.5" y="14.8">7</text>
<text x="210.4" y="17.3">1</text>
<text x="220.5" y="16">EP</text>
<text x="224.7" y="17.3">6</text>
<text x="224.7" y="14.8">7</text>
<text x="39" y="19.8">2</text>
<text x="39" y="22.4">3</text>
<text x="41.3" y="18.6">VDD</text>
<text x="41.3" y="21.1">NC</text>
<text x="41.3" y="23.6">OUT</text>
<text x="47" y="21.1">GND</text>
<text x="48.8" y="23.6">NC</text>
<text x="48.8" y="18.6">NC</text>
<text x="53.2" y="22.4">4</text>
<text x="53.2" y="19.8">5</text>
<text x="96.1" y="19.8">2</text>
<text x="96.1" y="22.4">3</text>
<text x="98.5" y="18.6">VDD</text>
<text x="98.5" y="21.1">NC</text>
<text x="98.5" y="23.6">OUT</text>
<text x="104.2" y="21.1">GND</text>
<text x="106" y="23.6">NC</text>
<text x="106" y="18.6">NC</text>
<text x="110.4" y="22.4">4</text>
<text x="110.4" y="19.8">5</text>
<text x="153.3" y="19.8">2</text>
<text x="153.3" y="22.4">3</text>
<text x="155.6" y="18.6">VDD</text>
<text x="155.6" y="21.1">NC</text>
<text x="155.6" y="23.6">OUT</text>
<text x="161.3" y="21.1">GND</text>
<text x="163.1" y="23.6">NC</text>
<text x="163.1" y="18.6">NC</text>
<text x="167.5" y="22.4">4</text>
<text x="167.5" y="19.8">5</text>
<text x="210.4" y="19.8">2</text>
<text x="210.4" y="22.4">3</text>
<text x="212.8" y="18.6">VDD</text>
<text x="212.8" y="21.1">NC</text>
<text x="212.8" y="23.6">OUT</text>
<text x="218.5" y="21.1">GND</text>
<text x="220.3" y="23.6">NC</text>
<text x="220.3" y="18.6">NC</text>
<text x="224.7" y="22.4">4</text>
<text x="224.7" y="19.8">5</text>
<text x="49.1" y="41.4">EP</text>
<text x="53.2" y="40.2">7</text>
<text x="106.2" y="41.4">EP</text>
<text x="110.4" y="40.2">7</text>
<text x="163.4" y="41.4">EP</text>
<text x="167.5" y="40.2">7</text>
<text x="220.5" y="41.4">EP</text>
<text x="224.7" y="40.2">7</text>
<text x="39" y="42.7">1</text>
<text x="39" y="45.2">2</text>
<text x="39" y="47.8">3</text>
<text x="41.3" y="44">VDD</text>
<text x="41.3" y="46.5">NC</text>
<text x="47" y="46.5">GND</text>
<text x="48.8" y="44">NC</text>
<text x="53.2" y="47.8">4</text>
<text x="53.2" y="45.2">5</text>
<text x="53.2" y="42.7">6</text>
<text x="96.1" y="42.7">1</text>
<text x="96.1" y="45.2">2</text>
<text x="96.1" y="47.8">3</text>
<text x="98.5" y="44">VDD</text>
<text x="98.5" y="46.5">NC</text>
<text x="104.2" y="46.5">GND</text>
<text x="106" y="44">NC</text>
<text x="110.4" y="47.8">4</text>
<text x="110.4" y="45.2">5</text>
<text x="110.4" y="42.7">6</text>
<text x="153.3" y="42.7">1</text>
<text x="153.3" y="45.2">2</text>
<text x="153.3" y="47.8">3</text>
<text x="155.6" y="44">VDD</text>
<text x="155.6" y="46.5">NC</text>
<text x="161.3" y="46.5">GND</text>
<text x="163.1" y="44">NC</text>
<text x="167.5" y="47.8">4</text>
<text x="167.5" y="45.2">5</text>
<text x="167.5" y="42.7">6</text>
<text x="210.4" y="42.7">1</text>
<text x="210.4" y="45.2">2</text>
<text x="210.4" y="47.8">3</text>
<text x="212.8" y="44">VDD</text>
<text x="212.8" y="46.5">NC</text>
<text x="218.5" y="46.5">GND</text>
<text x="220.3" y="44">NC</text>
<text x="224.7" y="47.8">4</text>
<text x="224.7" y="45.2">5</text>
<text x="224.7" y="42.7">6</text>
<text x="41.3" y="49">OUT</text>
<text x="48.8" y="49">NC</text>
<text x="98.5" y="49">OUT</text>
<text x="106" y="49">NC</text>
<text x="155.6" y="49">OUT</text>
<text x="163.1" y="49">NC</text>
<text x="212.8" y="49">OUT</text>
<text x="220.3" y="49">NC</text>
<text x="53.2" y="65.6">7</text>
<text x="110.4" y="65.6">7</text>
<text x="167.5" y="65.6">7</text>
<text x="224.7" y="65.6">7</text>
<text x="39" y="68.1">1</text>
<text x="39" y="70.6">2</text>
<text x="41.3" y="69.4">VDD</text>
<text x="41.3" y="71.9">NC</text>
<text x="47" y="71.9">GND</text>
<text x="48.8" y="69.4">NC</text>
<text x="49.1" y="66.8">EP</text>
<text x="53.2" y="70.6">5</text>
<text x="53.2" y="68.1">6</text>
<text x="96.1" y="68.1">1</text>
<text x="96.1" y="70.6">2</text>
<text x="98.5" y="69.4">VDD</text>
<text x="98.5" y="71.9">NC</text>
<text x="104.2" y="71.9">GND</text>
<text x="106" y="69.4">NC</text>
<text x="106.2" y="66.8">EP</text>
<text x="110.4" y="70.6">5</text>
<text x="110.4" y="68.1">6</text>
<text x="153.3" y="68.1">1</text>
<text x="153.3" y="70.6">2</text>
<text x="155.6" y="69.4">VDD</text>
<text x="155.6" y="71.9">NC</text>
<text x="161.3" y="71.9">GND</text>
<text x="163.1" y="69.4">NC</text>
<text x="163.4" y="66.8">EP</text>
<text x="167.5" y="70.6">5</text>
<text x="167.5" y="68.1">6</text>
<text x="210.4" y="68.1">1</text>
<text x="210.4" y="70.6">2</text>
<text x="212.8" y="69.4">VDD</text>
<text x="212.8" y="71.9">NC</text>
<text x="218.5" y="71.9">GND</text>
<text x="220.3" y="69.4">NC</text>
<text x="220.5" y="66.8">EP</text>
<text x="224.7" y="70.6">5</text>
<text x="224.7" y="68.1">6</text>
<text x="39" y="73.2">3</text>
<text x="41.3" y="74.4">OUT</text>
<text x="48.8" y="74.4">NC</text>
<text x="53.2" y="73.2">4</text>
<text x="96.1" y="73.2">3</text>
<text x="98.5" y="74.4">OUT</text>
<text x="106" y="74.4">NC</text>
<text x="110.4" y="73.2">4</text>
<text x="153.3" y="73.2">3</text>
<text x="155.6" y="74.4">OUT</text>
<text x="163.1" y="74.4">NC</text>
<text x="167.5" y="73.2">4</text>
<text x="210.4" y="73.2">3</text>
<text x="212.8" y="74.4">OUT</text>
<text x="220.3" y="74.4">NC</text>
<text x="224.7" y="73.2">4</text>
<text x="39" y="93.5">1</text>
<text x="41.3" y="94.8">VDD</text>
<text x="48.8" y="94.8">NC</text>
<text x="49.1" y="92.2">EP</text>
<text x="53.2" y="93.5">6</text>
<text x="53.2" y="91">7</text>
<text x="96.1" y="93.5">1</text>
<text x="98.5" y="94.8">VDD</text>
<text x="106" y="94.8">NC</text>
<text x="106.2" y="92.2">EP</text>
<text x="110.4" y="93.5">6</text>
<text x="110.4" y="91">7</text>
<text x="153.3" y="93.5">1</text>
<text x="155.6" y="94.8">VDD</text>
<text x="163.1" y="94.8">NC</text>
<text x="163.4" y="92.2">EP</text>
<text x="167.5" y="93.5">6</text>
<text x="167.5" y="91">7</text>
<text x="210.4" y="93.5">1</text>
<text x="212.8" y="94.8">VDD</text>
<text x="220.3" y="94.8">NC</text>
<text x="220.5" y="92.2">EP</text>
<text x="224.7" y="93.5">6</text>
<text x="224.7" y="91">7</text>
<text x="39" y="96">2</text>
<text x="39" y="98.6">3</text>
<text x="41.3" y="97.3">NC</text>
<text x="41.3" y="99.8">OUT</text>
<text x="47" y="97.3">GND</text>
<text x="48.8" y="99.8">NC</text>
<text x="53.2" y="98.6">4</text>
<text x="53.2" y="96">5</text>
<text x="96.1" y="96">2</text>
<text x="96.1" y="98.6">3</text>
<text x="98.5" y="97.3">NC</text>
<text x="98.5" y="99.8">OUT</text>
<text x="104.2" y="97.3">GND</text>
<text x="106" y="99.8">NC</text>
<text x="110.4" y="98.6">4</text>
<text x="110.4" y="96">5</text>
<text x="153.3" y="96">2</text>
<text x="153.3" y="98.6">3</text>
<text x="155.6" y="97.3">NC</text>
<text x="155.6" y="99.8">OUT</text>
<text x="161.3" y="97.3">GND</text>
<text x="163.1" y="99.8">NC</text>
<text x="167.5" y="98.6">4</text>
<text x="167.5" y="96">5</text>
<text x="210.4" y="96">2</text>
<text x="210.4" y="98.6">3</text>
<text x="212.8" y="97.3">NC</text>
<text x="212.8" y="99.8">OUT</text>
<text x="218.5" y="97.3">GND</text>
<text x="220.3" y="99.8">NC</text>
<text x="224.7" y="98.6">4</text>
<text x="224.7" y="96">5</text>
<text x="37.7" y="140.5">13</text>
<text x="37.7" y="143">14</text>
<text x="41.3" y="141.8">S3</text>
<text x="75" y="141.8">GND</text>
<text x="81.2" y="143">11</text>
<text x="81.2" y="140.5">12</text>
<text x="37.7" y="145.6">15</text>
<text x="37.7" y="148.1">16</text>
<text x="41.3" y="144.3">S2</text>
<text x="41.3" y="146.8">E#</text>
<text x="41.3" y="149.4">I15</text>
<text x="77.3" y="146.8">S0</text>
<text x="77.3" y="144.3">S1</text>
<text x="78.2" y="149.4">I0</text>
<text x="81.2" y="148.1">9</text>
<text x="81.2" y="145.6">10</text>
<text x="37.7" y="150.6">17</text>
<text x="37.7" y="153.2">18</text>
<text x="37.7" y="155.7">19</text>
<text x="41.3" y="151.9">I14</text>
<text x="41.3" y="154.5">I13</text>
<text x="78.2" y="154.5">I2</text>
<text x="78.2" y="151.9">I1</text>
<text x="81.2" y="155.7">6</text>
<text x="81.2" y="153.2">7</text>
<text x="81.2" y="150.6">8</text>
<text x="37.7" y="158.3">20</text>
<text x="37.7" y="160.8">21</text>
<text x="41.3" y="157">I12</text>
<text x="41.3" y="159.5">I11</text>
<text x="78.2" y="159.5">I4</text>
<text x="78.2" y="157">I3</text>
<text x="81.2" y="160.8">4</text>
<text x="81.2" y="158.3">5</text>
<text x="37.7" y="163.3">22</text>
<text x="37.7" y="165.9">23</text>
<text x="41.3" y="162.1">I10</text>
<text x="41.3" y="164.6">I9</text>
<text x="41.3" y="167.2">I8</text>
<text x="78.2" y="167.2">I7</text>
<text x="78.2" y="164.6">I6</text>
<text x="78.2" y="162.1">I5</text>
<text x="81.2" y="165.9">2</text>
<text x="81.2" y="163.3">3</text>
<text x="37.7" y="168.4">24</text>
<text x="41.3" y="169.7">VCC</text>
<text x="51.4" y="169.7">COMMON INOUT/OUTPUT</text>
<text x="81.2" y="168.4">1</text>
</g>
<g font-size="2.3" fill="#00f">
<text x="12.1" y="23.4">AMUX_0</text>
<text x="28.2" y="19.6">100nF</text>
<text x="69.2" y="23.4">AMUX_1</text>
<text x="85.3" y="19.6">100nF</text>
<text x="126.4" y="23.4">AMUX_2</text>
<text x="142.5" y="19.6">100nF</text>
<text x="183.5" y="23.4">AMUX_3</text>
<text x="199.6" y="19.6">100nF</text>
<text x="29.5" y="28.5">100nF</text>
<text x="40.4" y="27.2">HAL9303RSW</text>
<text x="86.6" y="28.5">100nF</text>
<text x="97.5" y="27.2">HAL9303RSW</text>
<text x="143.8" y="28.5">100nF</text>
<text x="154.7" y="27.2">HAL9303RSW</text>
<text x="200.9" y="28.5">100nF</text>
<text x="211.8" y="27.2">HAL9303RSW</text>
<text x="28.2" y="45">100nF</text>
<text x="85.3" y="45">100nF</text>
<text x="142.5" y="45">100nF</text>
<text x="199.6" y="45">100nF</text>
<text x="12.1" y="48.8">AMUX_4</text>
<text x="29.5" y="53.9">100nF</text>
<text x="40.4" y="52.6">HAL9303RSW</text>
<text x="69.2" y="48.8">AMUX_5</text>
<text x="86.6" y="53.9">100nF</text>
<text x="97.5" y="52.6">HAL9303RSW</text>
<text x="126.4" y="48.8">AMUX_6</text>
<text x="143.8" y="53.9">100nF</text>
<text x="154.7" y="52.6">HAL9303RSW</text>
<text x="183.5" y="48.8">AMUX_7</text>
<text x="200.9" y="53.9">100nF</text>
<text x="211.8" y="52.6">HAL9303RSW</text>
<text x="28.2" y="70.4">100nF</text>
<text x="85.3" y="70.4">100nF</text>
<text x="142.5" y="70.4">100nF</text>
<text x="199.6" y="70.4">100nF</text>
<text x="12.1" y="74.2">AMUX_8</text>
<text x="69.2" y="74.2">AMUX_9</text>
<text x="125.1" y="74.2">AMUX_10</text>
<text x="182.3" y="74.2">AMUX_11</text>
<text x="29.5" y="79.3">100nF</text>
<text x="40.4" y="78">HAL9303RSW</text>
<text x="86.6" y="79.3">100nF</text>
<text x="97.5" y="78">HAL9303RSW</text>
<text x="143.8" y="79.3">100nF</text>
<text x="154.7" y="78">HAL9303RSW</text>
<text x="200.9" y="79.3">100nF</text>
<text x="211.8" y="78">HAL9303RSW</text>
<text x="28.2" y="95.8">100nF</text>
<text x="85.3" y="95.8">100nF</text>
<text x="142.5" y="95.8">100nF</text>
<text x="199.6" y="95.8">100nF</text>
<text x="10.8" y="99.6">AMUX_12</text>
<text x="68" y="99.6">AMUX_13</text>
<text x="125.1" y="99.6">AMUX_14</text>
<text x="182.3" y="99.6">AMUX_15</text>
<text x="29.5" y="104.7">100nF</text>
<text x="40.4" y="103.4">HAL9303RSW</text>
<text x="86.6" y="104.7">100nF</text>
<text x="97.5" y="103.4">HAL9303RSW</text>
<text x="143.8" y="104.7">100nF</text>
<text x="154.7" y="103.4">HAL9303RSW</text>
<text x="200.9" y="104.7">100nF</text>
<text x="211.8" y="103.4">HAL9303RSW</text>
<text x="20.8" y="141.5">SEL3</text>
<text x="15.9" y="149.1">AMUX_15</text>
<text x="20.8" y="144.1">SEL2</text>
<text x="95" y="149.1">AMUX_0</text>
<text x="95" y="146.6">SEL0</text>
<text x="95" y="144.1">SEL1</text>
<text x="15.9" y="154.2">AMUX_13</text>
<text x="15.9" y="151.7">AMUX_14</text>
<text x="95" y="151.7">AMUX_1</text>
<text x="95" y="154.2">AMUX_2</text>
<text x="15.9" y="161.8">AMUX_10</text>
<text x="15.9" y="159.3">AMUX_11</text>
<text x="15.9" y="156.8">AMUX_12</text>
<text x="95" y="156.8">AMUX_3</text>
<text x="95" y="159.3">AMUX_4</text>
<text x="95" y="161.8">AMUX_5</text>
<text x="17.2" y="166.9">AMUX_8</text>
<text x="17.2" y="164.4">AMUX_9</text>
<text x="95" y="164.4">AMUX_6</text>
<text x="95" y="166.9">AMUX_7</text>
<text x="95" y="169.5">AMUX_COM</text>
<text x="40.4" y="174.5">CD74HC4067SM96</text>
<text x="29" y="182.2">100nF</text>
</g>
</svg>
